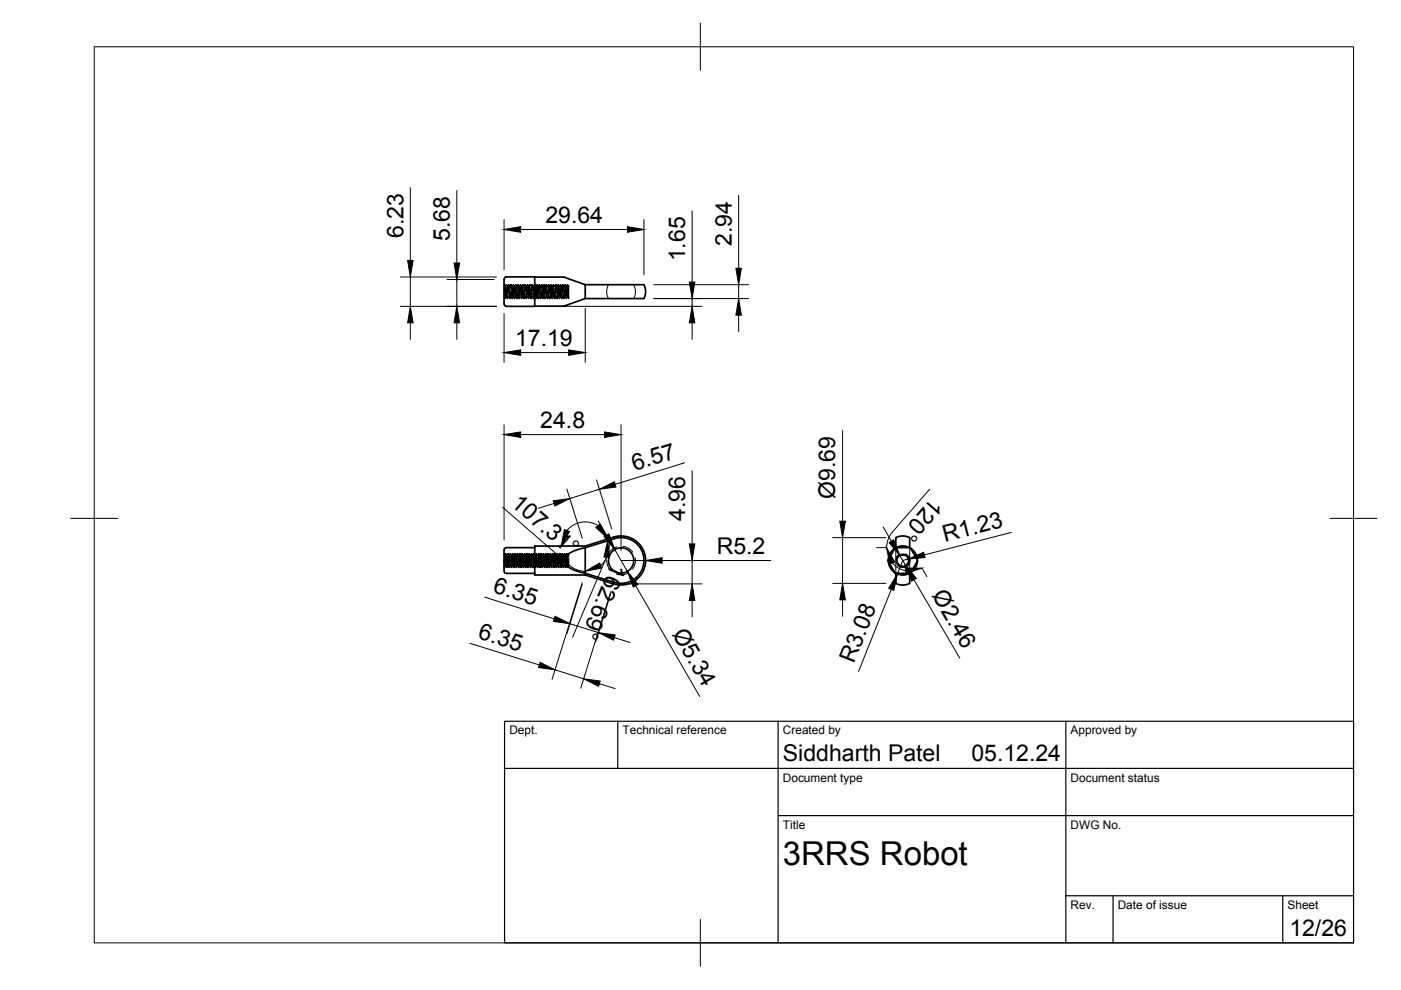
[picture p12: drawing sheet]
<svg xmlns="http://www.w3.org/2000/svg" width="297mm" height="210mm" viewBox="0 0 297 210" stroke-linecap="round" stroke-linejoin="round" font-family="sans-serif">
<!-- layer: Hidden -->
<g fill="none" stroke="#000" stroke-width=".21">
<path d="M106.9 60.8l.1 1.8M106.9 63.1h.1M106.9 63l.2 .3 .2-.3M107 60.6h.1M107 60.6l-.1-.3 .1 1.9M107.1 60.7l-.1-.1-.1 1.7M107.1 61.3l-.2 1.8v-.1M107.2 61.1l.2 2 .1-.4M107.3 60.5l-.2 2.4M107.3 63.1h.1M107.3 60.9l-.2 2.4M107.3 60.3l-.2 .3"/>
<path d="M107.3 60.3l.2 .3M107.4 61.3l.1 2 .1-.3M107.4 61.8l-.1 1.3-.1-1.2M107.4 63l.2 .3 .2-.3M107.4 60.9l.2 2.4M107.5 60.7l.2 2.2M107.5 60.6h.2M107.5 61.5l.2-.9 .1 1.5M107.7 60.6l.1-.3 .2 .3M107.8 63.1h.1M107.9 63l.2 .3 .2-.3M107.9 61.2l-.1-.9-.1 1.5"/>
<path d="M107.9 60.8v-.5l-.2 1.9M108 62.1l.1 1.2 .1-1M108 60.6h.2M108.1 61.5l-.1-.9-.1 1.4M108.1 60.6l.2-.3 .2 .3M108.2 61.9l-.1 1.4-.1-.9M108.2 60.7l-.3 2.2M108.2 60.7l.1-.4 .2 2M108.3 61.1l.1-.8 .1 1.7M108.3 61.8l.1 1.3 .1-1.2M108.3 63.1h.1M108.4 63l.2 .3 .2-.3"/>
<path d="M108.5 61l-.2 2.1-.1-.4M108.5 60.6h.1M108.6 61.3l.2 1.8 .1-.7M108.6 60.7v-.1l.3 2.2M108.6 60.6l.2-.3 .2 .3M108.8 60.8l-.2 2.5 .2-2.2M108.8 63.1h.1M108.9 61.1l.2 2.1M108.9 63l.2 .3 .2-.3M108.9 60.7l.2 2.4M108.9 61.2l.1-.6 .2 1.7M109 60.6h.2"/>
<path d="M109.3 61.4l-.1-.8-.2 1.5M109.3 63.1h.1M109.4 60.3l-.2 .3M109.4 61l-.1-.7-.1 1.8M109.4 63l.2 .3 .2-.3M109.4 60.3l.1 .3M109.4 60.6v-.3l-.2 2.1M109.5 61.8l.1 1.5 .1-.8M109.5 60.6h.2M109.6 60.9l-.1-.3-.2 2M109.6 61.1l-.2 2-.1-.5M109.6 60.6l.2-.3 .2 .3"/>
<path d="M109.7 61l.1-.7 .1 1.8M109.7 61.2l.2 1.9 .1-.6M109.8 61.3l.1-1 .1 1.4M109.8 63.1h.1M109.9 63l.1 .3M109.9 61.7l-.1 1.3-.1-.9-.1 1.2-.1-1.1M110 60.6h.2M110.1 60.7l.2 2.3-.2 .3M110.1 61.3l.1-.7 .1 1.6M110.2 60.6l.1-.3 .2 .3M110.2 61l-.2 2.3M110.3 61.4l-.2 1.9v-.4"/>
<path d="M110.3 63.1h.1M110.4 60.8l.1 2.4M110.4 60.4l.2 2.4M110.4 63l.2 .3 .2-.3M110.5 60.6h.2M110.6 61.7l-.1-1.1-.1 1.2M110.7 60.8v-.2l-.2 2.1M110.8 63.1h.1M110.9 60.7l-.1-.4-.1 2M110.9 60.3l-.3 .3M110.9 60.3l.1 .3M110.9 60.3l-.2 2.4"/>
<path d="M110.9 63l.2 .3 .2-.3M110.9 61.9l.2 1.4v-.9M111 61.5l.1 1.8 .1-.5M111 60.9l-.2 2.2-.1-.2M111 61.7l-.1 1.4-.1-1.1M111 60.6h.1M111.1 61.5l.2 1.6 .1-.9M111.2 61.2l.1-.9 .1 1.5M111.3 63.1h.1M111.4 63l.1 .3M111.5 61.1v-.5l.2 1.9M111.5 61.4l-.1-1.1-.1 1.3"/>
<path d="M111.5 60.6h.2M111.5 60.6l-.2-.3-.1 .4 .2 2.3M111.7 61.3l-.1 2-.1-.3M111.8 61.7l-.2 1.6-.1-.7M111.8 61.6l-.1-1-.2 1.3M111.8 63l-.2 .3M111.8 63.1h.1M111.8 60.5l.1-.2 .1 2.2M111.8 60.5l.2 2.4M111.9 60.3l-.2 .3M111.9 63l.2 .3M111.9 60.3l.1 .3"/>
<path d="M112 60.6h.2M112.1 61.1l-.1-.5-.1 1.9M112.1 60.9l-.2 2.2-.1-.3M112.1 60.6l.2-.3 .2 .3M112.2 61.4l.2 1.7 .1-.8M112.3 63l-.2 .3M112.3 63.1h.1M112.3 60.6l-.1 2.3M112.4 60.4l-.1-.1-.2 2.3M112.4 63l.2 .3 .2-.3M112.4 61.6l.1 1.7 .1-.6M112.4 61.5l-.1 1.6-.1-.8"/>
<path d="M112.5 61.3l.1 2 .1-.3M112.5 60.6h.1M112.6 60.9l.2 2.2v-.2M112.6 61.1l.1-.5 .1 1.8M112.6 60.6l.2-.3 .2 .3M112.7 61.5l.1-1.2 .1 1.2M112.8 63.1h.1M112.9 61.7l.1-1.1 .2 1.3M113 61.2l-.1-.9-.1 1.5M113 60.6h.2M113.2 60.6l.1-.3 .2 .3M113.2 61.5l-.1 1.8-.1-.5"/>
<path d="M113.2 61v-.4l-.2 1.9M113.2 61.9l-.1 1.4-.1-.9M113.3 63.1h.1M113.3 60.7l.1-.4 .1 2M113.3 60.4l.2 2.3M113.4 63l.2 .3 .2-.3M113.5 60.7l-.2 2.3-.2 .3-.2-.3M113.5 60.6h.2M113.6 61.5l-.2 1.6-.1-.9M113.6 61.7l.2 1.4 .1-1M113.6 60.6l.2-.3 .2 .3M113.7 60.8l.2 2.3v-.2"/>
<path d="M113.8 60.4l-.2 2.4M113.8 63.1h.1M113.8 60.8l-.1 2.4M113.9 63l.2 .3 .2-.3M113.9 61.4l.1 1.9 .1-.4M114 61l.2 2.3M114 60.9v-.3l.2 2.1M114 60.6h.2M114 61.7l.2-1.1 .1 1.2M114.3 63.1h.1M114.3 60.3l-.1 .3M114.3 60.3l.2 .3"/>
<path d="M114.4 61.3l-.1-1-.1 1.4M114.4 60.9v-.6l-.2 1.8M114.5 62.1l.1 1.2 .1-1.1M114.5 60.6h.2M114.6 61.3l-.1-.7-.1 1.7M114.6 60.8l-.2 2.2 .2 .3M114.6 60.6l.2-.3 .2 .3M114.7 61.8l-.1 1.5-.1-.8M114.8 60.6v-.3l.2 2.1M114.8 61.6l.1 1.5 .1-1M114.8 61l.1-.7 .1 1.7M114.8 63l-.2 .3"/>
<path d="M114.8 63.1h.1M114.9 63l.2 .3 .2-.3M114.9 61.3l-.1 1.8-.1-.6M115 60.6h.1M115.1 61.1l.2 2 .1-.4M115.1 61l.1-.4 .1 2M115.1 60.6l.2-.3 .2 .3M115.3 60.7l-.2 2.4M115.3 63.1h.1M115.3 61.1l-.2 2.2v-.1M115.4 61.1l.1 2.2 .1-.1M115.4 63l.2 .3 .2-.3"/>
<path d="M115.4 61.5l.1-.9 .2 1.5M115.4 60.8l.2 2.3M115.5 60.6h.2M115.7 60.6l.1-.3 .2 .3M115.7 61.2v-.6l-.2 1.7M115.8 63.1h.1M115.9 61l-.1-.7-.1 1.7M115.9 63l.2 .3 .2-.3M115.9 60.7v-.4l-.2 2M116 61.9l.1 1.4 .1-.9M116 60.6h.2M116.1 60.7l-.1-.1-.2 2.3"/>
<path d="M116.1 61.4l-.2 1.7-.1-.7M116.1 60.6l.2-.3 .2 .3M116.2 61.9l.1 1.2 .1-1.2M116.2 62.1l-.1 1.2-.1-1.1M116.2 61l.2 2.1 .1-.3M116.2 60.9l.1-.6 .2 1.8M116.3 61.2l.1-.9 .1 1.5M116.3 63.1h.1M116.4 63l.2 .3M116.5 60.7l.2 2.2M116.5 60.6h.1M116.5 61.5l.2-.9 .1 1.4"/>
<path d="M116.6 60.6l.2-.3 .2 .3M116.7 61l-.1 2.3M116.8 61.3l-.2 2v-.3M116.8 63.1h.1M116.8 63l-.2 .3M116.9 60.9l.1 2.3M116.9 63l.2 .3M116.9 60.5l.2 2.4M117 60.6h.2M117.1 61.5l-.1-.9-.1 1.5M117.2 60.6l-.3 2.3M117.3 61.8l.1 1.3 .1-1.2"/>
<path d="M117.3 63l-.2 .3M117.3 63.1h.1M117.4 60.8l-.1-.5-.1 1.9M117.4 60.3l-.2 .3M117.4 63l.2 .3 .2-.3M117.4 60.3l.1 .3M117.4 60.4l-.2 2.2M117.5 62l.1 1.3 .1-1M117.5 61.1l-.2 2-.1-.4M117.5 61.6l.1 1.7 .1-.6M117.5 60.6h.2M117.6 61.3l.2 1.8 .1-.6"/>
<path d="M117.6 60.8l.1-.2 .2 2.2M117.6 60.6l.2-.3 .2 .3M117.7 61.1l.1-.8 .1 1.6M117.8 61.5l.1-1.2 .1 1.2M117.8 63.1h.1M117.9 63l.2 .3 .2-.3M117.9 61.3l.1-.7 .2 1.7M118 60.6h.2M118.2 60.6l.1-.3 .2 .3M118.2 61.2l-.1 2.1-.1-.2M118.3 61.6l-.2 1.7-.1-.6M118.3 61.4l-.1-.8-.2 1.6"/>
<path d="M118.3 63.1h.1M118.3 60.4l.3 2.2M118.4 60.6l.1 2.4M118.4 63l.2 .3 .2-.3M118.5 60.6h.2M118.6 61.2l-.2 1.9-.1-.5M118.6 60.9l-.1-.3-.2 2.1M118.7 60.6l.1-.3 .2 .3M118.7 61.2l.2 1.9 .1-.5M118.8 63.1h.1M118.8 60.5l-.1 2.4M118.9 60.5l-.1-.2-.1 2.2"/>
<path d="M118.9 63l.2 .3 .2-.3M118.9 61.7l-.1 1.4-.1-1M118.9 61.7l.2 1.6v-.7M119 61.4l.1 1.9 .1-.4M119 60.6h.2M119.1 60.7l.2 2.3M119.1 61.4l.1-.8 .1 1.6M119.1 60.6l.2-.3 .2 .3M119.2 61.4l.1-1.1 .1 1.3M119.3 63.1h.1M119.4 63l.1 .3M119.5 61.3l-.1-1-.1 1.5"/>
<path d="M119.5 60.6h.2M119.7 61.7l-.2-1.1-.1 1.3M119.7 60.8v-.2l-.2 2.2M119.7 61.5l-.1 1.8-.1-.5M119.8 61.8l-.2 1.5-.1-.8M119.8 63l-.2 .3M119.8 63.1h.1M119.8 60.3l-.1 .3M119.8 60.7l.1-.4 .1 2.1M119.8 60.4l.2 2.3M119.8 60.3h.1M119.9 60.3l.1 .3"/>
<path d="M119.9 63l.2 .3M120 60.9l-.2 2.2-.1-.2M120 61.8l-.1 1.3-.1-1.1M120 60.6h.2M120.1 61.5l.2 1.6 .1-.8M120.3 60.4l-.2 2.4M120.3 63l-.2 .3M120.3 63.1h.1M120.3 60.7l-.1 2.4M120.4 63l.2 .3M120.4 61.5l.2 1.8M120.5 61.1l.1 2.2"/>
<path d="M120.5 60.6l.1 2.4M120.5 60.6l-.1-.3-.2 .3 .2 2.4M120.6 63.3h.1M120.6 60.8l-.1-.2v.5M120.6 61.2l-.1 .8M129 60.4l-.4 1.2 .1 .9 .3 .8M134.3 60.4l.4 1.2v.9l-.4 .8M106.9 118.8l.1 1.5v-.2M106.9 117.7l.2 1.7M106.9 117.6h.1l.3-.3 .1 .3M107.1 118.8l-.2 1.5v-.4M107.1 118.1l.1-.8 .1 1.6"/>
<path d="M107.1 118l-.1-.4-.1 1.7M107.1 118.9h.1M107.2 117.5l-.1 1.4M107.4 118.4l.1 1.9v-.4M107.4 118.6l-.1 1.5-.1-.9M107.5 118l-.1-.4-.2 2M107.6 117.8l.2 2.2M107.6 118.2l-.2 2.1v-.1M107.7 117.7l.2 2.4M107.8 118.6l-.1 1.5-.2-.9M107.8 118.3l-.1-1-.1 1.5M107.9 117.8l.3 2.2"/>
<path d="M108.1 118.8l-.1 1.5-.1-.8M108.1 118.8l-.1-1.2-.1 1.2M108.2 117.7l.1-.4 .1 2.1M108.2 117.6v-.3l-.2 2.2M108.3 118.8l.1 1.5 .1-.8M108.5 117.8l-.2 2.3-.1-.1M108.5 118.7l-.1-1.1-.1 1.2M108.6 118.4l.1-1.1 .1 1.4M108.6 118.6l.2 1.5 .1-.9M108.7 117.3l-.2 .3-.3-.3-.2 .3-.3-.3-.3 .3M108.7 117.7l-.2 2.4M108.7 117.3l.2 .3 .3-.3 .3 .3"/>
<path d="M108.8 118.1l.2 2.2v-.1M108.9 117.8l-.2 2.3-.1-.2M109 118v-.4l.2 2M109 118.5l.1 1.6 .2-.9M109.1 118.4l-.2 1.9v-.4M109.1 119l.2-1.7v.7l.1-.4 .1 .2 .1 1.7M109.2 117.4l.2 2.4M109.6 119.1l-.1 1.2-.1-1.1M109.6 118.2l-.1-.6-.1 1.8M109.7 117.9v-.6l.2 1.8M109.7 117.3l-.2 2.4M109.7 117.3l.2 .3"/>
<path d="M109.7 117.3l-.2 .3M109.8 118.5l.1 1.8 .1-.5M109.9 118.4l-.1 1.7-.1-.7M110 118.1l-.1-.5-.2 1.9M110.1 118l.2 2.1v-.3M110.2 118l-.2 2.3M110.3 118.4l-.1-1.1-.1 1.3M110.3 118.5l-.1 1.6-.1-.8M110.3 117.8l.2 2.4M110.4 118.6l.1-1 .2 1.3M110.5 117.9l.1 2.2 .1-.2M110.6 118.7l-.2 1.6v-.7"/>
<path d="M110.6 117.5l.1-.2 .1 2.2M110.7 117.3l-.2 .3-.2-.3-.4 .3M110.8 117.3l.1 .3 .3-.3 .2 .3 .3-.3 .3 .3M110.8 118.7l.1-1.1 .1 1.3M110.8 117.8l-.1-.5-.1 2M110.9 118.9l.1 1.4 .1-.9M111 117.7l-.2 2.3M111.1 117.6l-.1 2.4M111.1 118.8l.2 1.3 .1-1.1M111.2 118.2l.1-.9 .1 1.6M111.3 118.3l.1 2 .1-.2M111.4 117.7l-.2 2.4"/>
<path d="M111.5 117.8v-.2l.2 2.1M111.5 118.7l.2 1.4 .1-1M111.7 118.3l-.2 2-.1-.2M111.8 118.2l-.1-.9-.1 1.6M111.8 117.6l.2 2.4M111.8 117.9l.1-.3 .2 2.1M112 117.6l.2-.3 .2 .3 .3-.3 .3 .3 .3-.3 .1 2.4M112.1 119l-.1 1.3-.2-.9M112.1 117.8l.1-.5 .1 2M112.1 118.3l-.1-.7-.1 1.6M112.3 117.5l-.1-.2-.1 2.2M112.4 118.7l.1 1.6 .1-.7"/>
<path d="M112.4 118.3l-.1 1.8-.1-.6M112.5 118.3l-.1-.7-.2 1.7M112.6 118.1l.2 2v-.5M112.6 117.9l-.1 2.3M112.6 118.4l.2-1.1 .1 1.3M112.8 118l.1 2.3h.1l.3-.2 .2 .2M112.8 118.3l-.1 1.8-.1-.6M112.9 118.5l.2-.9 .1 1.5M113 118.1l.1 2 .1-.4M113.1 118.5l-.1 1.8-.1-.5M113.3 117.9l-.1-.6-.1 1.8M113.3 117.3l.1 .3 .3-.3 .2 .3 .3-.3 .3 .3"/>
<path d="M113.3 118.5l.1-.9 .1 1.5M113.3 119.1l.1 1.2 .1-1.1M113.6 117.7l-.1-.1-.2 2.3M113.6 118l.1-.7 .1 1.7M113.7 117.4l-.1 2.4M113.9 118.4l.1 1.9 .1-.4M113.9 118.9l-.1 1.2-.1-1.2M113.9 117.7l-.2 2.2M114 117.7l.2 2.2M114 118.9l.2 1.2 .1-1.2M114.1 118.1l-.2 2.2v-.1M114.2 117.7l.2 2.4"/>
<path d="M114.3 118.3l-.1-1-.1 1.4M114.4 117.7v-.1l.2 2.3M114.5 117.6l.2-.3 .2 .3 .4-.3 .1 .3M114.6 118.8l-.1 1.5-.1-.8M114.6 118.5l-.1-.9-.1 1.5M114.7 117.6l.1-.3 .1 2.1M114.7 117.6v-.3l-.2 2.1M114.8 118.8l.1 1.5 .1-.8M115 118.1l-.2 2-.1-.4M115 118.5l-.1-.9-.1 1.5M115.1 119.7l.1 .4 .1-1.9 .2 2.1v-.1M115.1 118.3l.1-1 .1 1.4"/>
<path d="M115.1 118.3l.2 1.8 .1-.6M115.2 117.7l-.2 2.4M115.4 118.3l.1-.7 .2 1.7M115.5 118.3l.2 1.8v-.6M115.6 118.4l-.2 1.9v-.4M115.7 117.3l-.3 .3M115.7 117.3l.2 .3 .3-.3M115.7 117.5l.2 2.3M115.8 118.1l-.1-.8-.1 1.7M115.8 118.3l.1-.7 .2 1.7M116.1 117.9l-.1-.3-.2 2.1M116.1 119.1l-.1 1.2-.1-1"/>
<path d="M116.2 117.9v-.6l.2 1.9M116.2 117.3h.1M116.2 117.4l-.2 2.3M116.3 117.3l.1 .3 .3-.3M116.3 118.6l.1 1.7 .1-.5M116.4 118.7l-.1 1.4-.1-1M116.5 117.9l-.1-.3-.2 2.1M116.6 117.7l.2 2.4M116.7 118l-.2 2.3M116.7 117.3l.2 .3 .3-.3 .3 .3M116.8 118.5l-.1-1.2-.1 1.3M116.8 118.7l-.1 1.4-.2-1"/>
<path d="M116.8 117.9l.2 2.4M116.9 117.7l.2 2.4M117.1 118.7l-.2 1.6v-.6M117.2 117.5v-.2l.1 2.3M117.2 118.7l-.2-1.1-.1 1.3M117.3 117.8l-.1-.5-.1 1.9M117.4 119l.1 1.3 .1-1M117.5 117.9l-.2 2.2-.1-.2M117.5 118.7l-.1-1.1-.1 1.3M117.5 117.6l.2-.3 .2 .3M117.6 117.6l-.1 2.3M117.6 118.5l.2 1.6 .1-.8"/>
<path d="M117.7 118.1l.1-.8 .1 1.6M117.8 118.3l.1 2 .1-.3M117.9 118l-.2 2.1-.1-.3M118 118.1v-.5l.2 1.9M118 118.5l.2 1.6 .1-.8M118.2 118.2l-.2 2.1v-.2M118.2 117.3l-.3 .3M118.2 117.3l.2 .3 .3-.3M118.3 118.2l-.1-.9-.1 1.5M118.3 117.6l.1 2.4M118.3 118.1l.1-.5 .2 1.8M118.6 118.9l-.2 1.4-.1-.9"/>
<path d="M118.6 118.1l-.1-.5-.1 1.9M118.6 117.7l.1-.4 .1 2M118.8 117.3l.2 .3M118.8 117.5l-.1-.2-.1 2.2M118.9 118.7l.1 1.6 .1-.7M118.9 118.5l-.1 1.6-.1-.8M119 118l-.1-.4-.2 1.9M119.1 117.9l.2 2.2v-.2M119.1 117.8l-.1 2.4M119.1 118.4l.2-1.1 .1 1.3M119.3 118l.2 2.3M119.3 118.5l-.1 1.6-.1-.9"/>
<path d="M119.4 118.7l.1-1.1 .2 1.3M119.5 117.8l.2 2.3v-.2M119.7 118.5l-.2 1.8-.1-.5M119.8 117.4l.1 2.3M119.8 117.9l-.1-.6-.2 1.8M119.8 117.3l-.3 .3-.3-.3-.2 .3M119.8 117.3l.2 .3M119.8 118.8l.1-1.2 .1 1.2M119.8 119.1l.1 1.2 .1-1.1M120 117.7l-.2 2.4M120 117.6l.2-.3 .2 .3 .2-.1v2.7l-.2 .1-.2-.2-.3 .2-.2-.2M120.1 118l.1-.7 .1 1.7"/>
<path d="M120.1 118.7l.2 1.4 .1-1M120.2 117.4l-.1 2.4M120.4 118.5l.1 1.8 .1-.4M120.4 117.8l-.3 2.2M120.5 118.6l.1 .9M120.6 118.6l-.2 1.7v-.1M120.6 117.8l-.1-.2v.3M128.7 118.8l.2 1.2 .7 1.1M130.8 115.9l-.5 .2a2.97 2.97 0 0 0-1.4 1.5M132 115.8l1.2 .4 1 .9M134.7 118.3a3 3 0 0 1-.6 2.4M188.3 118.7v.3"/>
<path d="M189.9 116.2l1.3-.4 .8 .1 .9 .3M189.9 116.1v2.2M189.9 119.4v2.2M190 116.1l-.2 .1M190.8 117.4l-.8 .8-.1 .5 .1 .7M192 117.5l.7 .5 .2 .8M192 117.8l-.6-.3-.7 .1-.6 .5-.2 .5M192.4 119.5l-.4 .5-.6 .2h-.6l-.6-.5M192.5 119.9l-.8 .4-.8-.1M192.8 116.1l.2 .1M192.9 119.4v2.2M192.9 116.1v2.2"/>
<path d="M194.5 118.7v.3M107.1 120.1l.3 .2 .4-.2 .2 .2M107.2 120.1l-.2 .2-.1-.1M109.3 120.1l.1 .2 .3-.2 .3 .2M109.3 120.1l-.3 .2-.2-.2-.3 .2-.3-.2-.2 .2M110.2 120.1l.2 .2 .3-.2 .3 .2 .2-.2M110.2 120.1l-.2 .2M111.1 120.1l.3 .2 .3-.2M111.7 120.1l.2 .2 .3-.2 .3 .2 .2-.2M112.6 120.1l.3 .2M113.5 120.3l.2-.2 .2 .2M114.8 120.1l.1 .2 .3-.2"/>
<path d="M114.8 120.1l-.3 .2-.3-.2-.3 .2M115.1 120.1l.3 .2 .4-.2 .2 .2M116 120.3l.2-.2 .3 .2M116.8 120.1l.1 .2 .3-.2M116.8 120.1l-.3 .2M117.2 120.1h.1M117.3 120.1l.1 .2 .3-.2 .2 .2 .4-.2 .1 .2M118.4 120.3h.1M119.7 120.1l-.2 .2-.2-.2-.3 .2-.3-.2-.2 .2M133.2 121.5l-.1 .1a2.91 2.91 0 0 1-2.4 .1M189.8 121.4l.2 .2M189.9 121.5l1.3 .4 .8-.1 .9-.3"/>
<path d="M193 121.4l-.2 .2"/>
</g>
<!-- layer: Visible -->
<g fill="#000">
<circle cx="106.9" cy="118.9" r=".18"/>
<circle cx="106.9" cy="118.8" r=".18"/>
<circle cx="107.1" cy="118.8" r=".18"/>
<circle cx="107.1" cy="118.9" r=".18"/>
</g>
<g fill="none" stroke="#000" stroke-width=".36">
<path d="M107 58.9l.4-.2 12.2 .1 4.5 1.6v2.9l-4.5 1.6h-12.4l-.3-.5v-5.1zM113.4 58.8v6.1M113.4 58.7v.1M113.4 64.9v.1M124.1 60.4h12.4a2.89 2.89 0 0 1 0 2.9h-12.4M107 116.3l.4-.2h6v5.5h-6l-.4-.2-.1-.3v-4.5zM124.1 116.1l-1 .3a4.9 4.9 0 0 0-3.4 2 1.64 1.64 0 0 0 1.1 2l1.4 .6 1.9 .6v.3M124.1 115.8v.3M124.1 115.8h-10.7v.3M124.1 116.1l6.3-1.9a4.9 4.9 0 0 1 6.1 4.8 4.9 4.9 0 0 1-6.4 4.4l-6-1.8zM124.1 115.8l6-1.9a5.2 5.2 0 0 1 6.8 4.9 5.2 5.2 0 0 1-6.8 5l-6-1.9M188.3 118.7l1.5-2.5a3 3 0 0 0 0 5.2"/>
<path d="M188.3 118.9l1.5 2.6M189.9 116.1v-2.1a2.89 2.89 0 0 1 3 0v2.1l1.6 2.6M190 116.1l1.4-.3 1.4 .3M190.9 117.7a1.24 1.24 0 0 0-.6 1.6M190.9 117.7a1.34 1.34 0 0 1 1.9 .7 1.34 1.34 0 0 1-.8 1.8 1.34 1.34 0 0 1-1.7-.9 1.23 1.23 0 0 0 1.6 .7 1.23 1.23 0 0 0 .6-1.6 1.23 1.23 0 0 0-1.6-.7zM192.8 116.1l-3 .1M193.1 116.2l1 1.1 .4 1.4M194.5 118.7v.2M194.5 119l-.4 1.4-1 1M194.5 118.9l-1.5 2.6M113.4 121.6v.3h10.7M189.8 121.5a3.1 3.1 0 0 0 3 .1"/>
<path d="M189.9 121.6v2a2.77 2.77 0 0 0 3 0v-2M189.9 121.6h2.9M193 121.5l-.1 .1"/>
<circle cx="131.7" cy="118.8" r="2.68"/>
</g>
<!-- layer: BORDER -->
<path d="M20 9.9h267v190h-267zM148.5 4.9v10M15 109.9h10M282 109.9h10M148.5 194.9v10" fill="none" stroke="#000" stroke-width=".21"/>
<!-- layer: TITLEBLOCK -->
<path d="M107 152.9h180v47h-180zM131 152.9v10M165 152.9v47M226 152.9v47M107 162.9h180M165 172.9h122M226 189.9h61M236 189.9v10M272 189.9v10" fill="none" stroke="#000" stroke-width=".25"/>
<!-- layer: FD_Dimensions -->
<g fill="none" stroke="#000" stroke-width=".21">
<path d="M87 39.8v15.4M84.9 58.7h20.4M87 58.7v6.3M94.8 59.3h10M96.9 40.4v15.4M96.9 59.3v5.7M106.9 46.6v10.6M110.4 48.7h22.6M136.5 46.6v11.7M146.7 44.7v15.1M156.6 41.4v15.5M84.9 65h20.4"/>
<path d="M87 68.4v3.6M96.9 68.4v3.6M106.9 66.5v10.3M110.4 74.8h10.2M115.5 65h33.3M124.1 65.4v11.4M138.6 63.3h20.1M138.6 60.4h20.1M146.7 63.3v1.7M146.7 68.4v3.6M156.6 60.4v2.9M156.6 66.8v3.5"/>
<path d="M106.9 90.1v24.4M110.4 92.2h17.8M131.7 90.1v26.6M145.1 98.1l-14.7 4.6M146.7 99.8v15.5M178.6 91.3v19.2M106.6 107.5l14.2 12.4 1.5 .9 1.8 .3M117.5 106.7l-3.4 1.1M120.2 103.7l3.2 10.4M126.5 101.7l3.2 10.5M126.8 111.4a5.1 5.1 0 0 0-6.6 1.1M126.8 110.5l1.8 3"/>
<path d="M127.1 103.7l-6.3 2M128.7 118.1l-.7 1.2-.6 .6M128.8 117.7l-7.4 17.4M128.9 114.2l.3 1.8-.4 1.7M130.3 116.5l2.7 4.7M131.7 118.8h31.7M146.7 118.8v5M176.6 114h11.2M178.6 114v9.7M185.9 116.1h1.9M187.2 111.7l1.8 3.1M189.2 112.8l-.9 1.6-.3 1.7"/>
<path d="M189.2 119.4l1.3 1 1.5 .6M190.8 117.8l1.2 2.1M192.6 118.5l-1.2 .3-1.1 2.9M197.1 103.7l-7.9 9.1M214.4 112.9l-18.4 4.8M99.6 136.4l14.7 4.6M102.8 126.6l14.7 4.6M120.8 132.2l6.1 1.9M123.4 123.5l-6.3 20.5M123.4 123.9l-3.2 10.4M129.5 125.4l-6.4 20.5M129.5 125.8l-3.2 10.3"/>
<path d="M130.3 135.2l3.3 1M132.2 123.8h16.6M134.8 124.2l13.6 23.5M136.5 120.9h.1M146.7 127.3v3.5M176.6 123.7h11.2M178.6 127.2v3.5M189 124.9l-7 17.5M193.8 122.9l9.7 16.6M195.5 120.6l1 1.7M117.7 142l6 1.9M127.1 145l3.3 1"/>
</g>
<g fill="#000" stroke="#000" stroke-width=".21">
<path d="M86.4 55.2h1.2l-.6 3.5zM96.3 55.8h1.2l-.6 3.5zM106.9 48.7l3.5-.6v1.1zM133 48.1l3.5 .6-3.5 .5zM146.2 59.8h1.1l-.6 3.5zM156 56.9h1.2l-.6 3.5zM87 65l.6 3.4h-1.2zM96.9 65l.6 3.4h-1.2zM106.9 74.8l3.5-.6v1.1zM120.6 74.2l3.5 .6-3.5 .5zM146.7 65l.6 3.4h-1.1zM156.6 63.3l.6 3.5h-1.2z"/>
<path d="M106.9 92.2l3.5-.6v1.1zM128.2 91.6l3.5 .6-3.5 .5zM117.3 106.2l3.5-.5-3.2 1.6zM119.7 112.3l1 .4-1.7 3.1zM126.3 111.8l1-.7 1.6 3.2zM128.8 114.7l.4 3.5-1.1-.1zM128.1 113.8l1-.6 1.2 3.3zM127.1 103.7l3.2-1.6 .3 1.2zM136.9 118.8l3.5-.5v1.1zM146.2 115.3h1.1l-.6 3.5zM178.1 110.5h1.1l-.6 3.5zM188 116.1l1.7 3.1-1 .4z"/>
<path d="M188.5 115.1l1-.6 1.3 3.3zM192.6 118.5l3.2-1.4 .3 1.1zM117.7 130.7l3.1 1.5-3.5-.4zM124.1 121.1l3-1.7 .5 1.1zM126.9 134.1l3.5 .5-.3 1.1zM133 121.2l2.3 2.7-1 .6zM146.7 123.8l.6 3.5h-1.1zM178.6 123.7l.6 3.5h-1.1zM190.3 121.7l-.8 3.5-1.1-.5zM191.9 120.5h3.6l-3.4 1.1zM192 119.9l2.3 2.7-1 .6zM114.5 140.4l3.2 1.6-3.5-.5z"/>
<path d="M123.7 143.9l3.6 .5-.4 1.1z"/>
</g>
<text font-size="7" x="166" y="183.4">3RRS Robot</text>
<g font-size="4.9">
<text x="115.6" y="47.2">29.64</text>
<text x="85.5" y="50.5" transform="rotate(-90 85.5 50.5)">6.23</text>
<text x="95.4" y="51.1" transform="rotate(-90 95.4 51.1)">5.68</text>
<text x="155.2" y="52.1" transform="rotate(-90 155.2 52.1)">2.94</text>
<text x="145.3" y="55.4" transform="rotate(-90 145.3 55.4)">1.65</text>
<text x="109.2" y="73.3">17.19</text>
<text x="114.6" y="90.7">24.8</text>
<text x="134.5" y="99.9" transform="rotate(-17 134.5 99.9)">6.57</text>
<text x="108.2" y="107" transform="rotate(41 108.2 107)">107.31°</text>
<text x="177.1" y="105.8" transform="rotate(-90 177.1 105.8)">Ø9.69</text>
<text x="197.6" y="105.3" transform="rotate(131 197.6 105.3)">120°</text>
<text x="145.3" y="110.5" transform="rotate(-90 145.3 110.5)">4.96</text>
<text x="129.8" y="119.1" transform="rotate(113 129.8 119.1)">162.69°</text>
<text x="152" y="117.4">R5.2</text>
<text x="200.3" y="115" transform="rotate(-14 200.3 115)">R1.23</text>
<text x="104.4" y="125.6" transform="rotate(17 104.4 125.6)">6.35</text>
<text x="197.5" y="126.3" transform="rotate(60 197.5 126.3)">Ø2.46</text>
<text x="101.2" y="135.4" transform="rotate(17 101.2 135.4)">6.35</text>
<text x="142.4" y="134.4" transform="rotate(60 142.4 134.4)">Ø5.34</text>
<text x="181.1" y="140.9" transform="rotate(-68 181.1 140.9)">R3.08</text>
<text x="166" y="161.4">Siddharth Patel</text>
<text x="206" y="161.4">05.12.24</text>
<text x="273.4" y="198.6">12/26</text>
</g>
<g font-size="2.5">
<text x="108" y="155.7">Dept.</text>
<text x="132" y="155.7">Technical reference</text>
<text x="166" y="155.7">Created by</text>
<text x="227" y="155.7">Approved by</text>
<text x="166" y="165.7">Document type</text>
<text x="227" y="165.7">Document status</text>
<text x="166" y="175.7">Title</text>
<text x="227" y="175.7">DWG No.</text>
<text x="227" y="192.7">Rev.</text>
<text x="237" y="192.7">Date of issue</text>
<text x="273" y="192.7">Sheet</text>
</g>
</svg>
